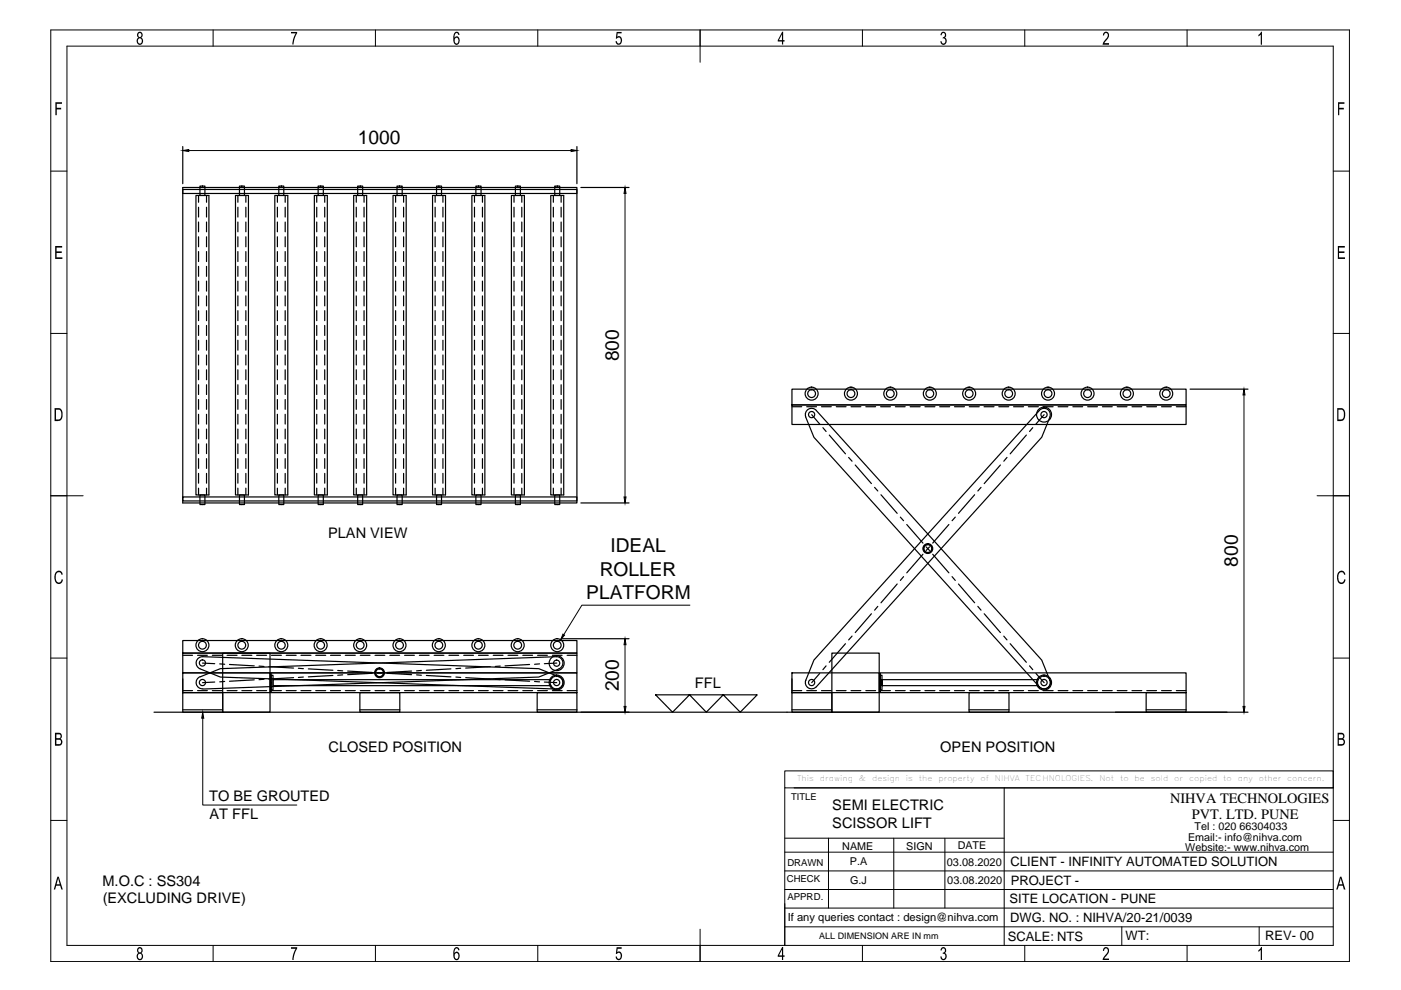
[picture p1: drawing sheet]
<svg xmlns="http://www.w3.org/2000/svg" width="297mm" height="210mm" viewBox="0 0 297 210" stroke-linecap="round" stroke-linejoin="round" font-family="sans-serif">
<!-- layer: 0 -->
<g fill="none" stroke="#000" stroke-width=".25">
<path d="M38.7 39.8h83.6v66.8h-83.6zM38.7 31.1v7.8M42.4 39.5h1v1.9h-1zM50.8 39.5h1v1.9h-1zM59.1 39.5h1.1v1.9h-1.1zM67.5 39.5h1.1v1.9h-1.1zM75.8 39.5h1.1v1.9h-1.1zM84.2 39.5h1.1v1.9h-1.1zM92.6 39.5h1v1.9h-1zM100.9 39.5h1.1v1.9h-1.1zM109.3 39.5h1v1.9h-1zM117.6 39.5h1.1v1.9h-1.1z"/>
<path d="M122.3 31.1v7.8M123.2 39.8h10.2M38.7 40.2h83.6v.8h-83.6zM41.5 41.4h2.8v63.5h-2.8zM42.1 41.4v1.5M42.1 43.9v2.1M42.1 47.1v2M42.1 50.2v2.1M42.1 53.3v2.2M42.1 56.5v2.1M42.1 59.6v2.1M43.8 41.4v1.5"/>
<path d="M43.8 43.9v2.1M43.8 47.1v2M43.8 50.2v2.1M43.8 53.3v2.2M43.8 56.5v2.1M43.8 59.6v2.1M49.9 41.4h2.8v63.5h-2.8zM50.4 41.4v1.5M50.4 43.9v2.1M50.4 47.1v2M50.4 50.2v2.1M50.4 53.3v2.2"/>
<path d="M50.4 56.5v2.1M50.4 59.6v2.1M52.1 41.4v1.5M52.1 43.9v2.1M52.1 47.1v2M52.1 50.2v2.1M52.1 53.3v2.2M52.1 56.5v2.1M52.1 59.6v2.1M58.3 41.4h2.7v63.5h-2.7zM58.8 41.4v1.5M58.8 43.9v2.1"/>
<path d="M58.8 47.1v2M58.8 50.2v2.1M58.8 53.3v2.2M58.8 56.5v2.1M58.8 59.6v2.1M60.5 41.4v1.5M60.5 43.9v2.1M60.5 47.1v2M60.5 50.2v2.1M60.5 53.3v2.2M60.5 56.5v2.1M60.5 59.6v2.1"/>
<path d="M66.6 41.4h2.8v63.5h-2.8zM67.2 41.4v1.5M67.2 43.9v2.1M67.2 47.1v2M67.2 50.2v2.1M67.2 53.3v2.2M67.2 56.5v2.1M67.2 59.6v2.1M68.8 41.4v1.5M68.8 43.9v2.1M68.8 47.1v2M68.8 50.2v2.1"/>
<path d="M68.8 53.3v2.2M68.8 56.5v2.1M68.8 59.6v2.1M75 41.4h2.7v63.5h-2.7zM75.5 41.4v1.5M75.5 43.9v2.1M75.5 47.1v2M75.5 50.2v2.1M75.5 53.3v2.2M75.5 56.5v2.1M75.5 59.6v2.1M77.2 41.4v1.5"/>
<path d="M77.2 43.9v2.1M77.2 47.1v2M77.2 50.2v2.1M77.2 53.3v2.2M77.2 56.5v2.1M77.2 59.6v2.1M83.3 41.4h2.8v63.5h-2.8zM83.9 41.4v1.5M83.9 43.9v2.1M83.9 47.1v2M83.9 50.2v2.1M83.9 53.3v2.2"/>
<path d="M83.9 56.5v2.1M83.9 59.6v2.1M85.6 41.4v1.5M85.6 43.9v2.1M85.6 47.1v2M85.6 50.2v2.1M85.6 53.3v2.2M85.6 56.5v2.1M85.6 59.6v2.1M91.7 41.4h2.8v63.5h-2.8zM92.3 41.4v1.5M92.3 43.9v2.1"/>
<path d="M92.3 47.1v2M92.3 50.2v2.1M92.3 53.3v2.2M92.3 56.5v2.1M92.3 59.6v2.1M93.9 41.4v1.5M93.9 43.9v2.1M93.9 47.1v2M93.9 50.2v2.1M93.9 53.3v2.2M93.9 56.5v2.1M93.9 59.6v2.1"/>
<path d="M100 41.4h2.8v63.5h-2.8zM100.6 41.4v1.5M100.6 43.9v2.1M100.6 47.1v2M100.6 50.2v2.1M100.6 53.3v2.2M100.6 56.5v2.1M100.6 59.6v2.1M102.3 41.4v1.5M102.3 43.9v2.1M102.3 47.1v2M102.3 50.2v2.1"/>
<path d="M102.3 53.3v2.2M102.3 56.5v2.1M102.3 59.6v2.1M108.4 41.4h2.8v63.5h-2.8zM109 41.4v1.5M109 43.9v2.1M109 47.1v2M109 50.2v2.1M109 53.3v2.2M109 56.5v2.1M109 59.6v2.1M110.6 41.4v1.5"/>
<path d="M110.6 43.9v2.1M110.6 47.1v2M110.6 50.2v2.1M110.6 53.3v2.2M110.6 56.5v2.1M110.6 59.6v2.1M116.8 41.4h2.7v63.5h-2.7zM117.3 41.4v1.5M117.3 43.9v2.1M117.3 47.1v2M117.3 50.2v2.1M117.3 53.3v2.2"/>
<path d="M117.3 56.5v2.1M117.3 59.6v2.1M119 41.4v1.5M119 43.9v2.1M119 47.1v2M119 50.2v2.1M119 53.3v2.2M119 56.5v2.1M119 59.6v2.1M42.1 62.7v2.2M42.1 65.9v2.1M42.1 69v2.1"/>
<path d="M42.1 72.1v2.2M42.1 75.3v2.1M42.1 78.4v2.1M43.8 62.7v2.2M43.8 65.9v2.1M43.8 69v2.1M43.8 72.1v2.2M43.8 75.3v2.1M43.8 78.4v2.1M50.4 62.7v2.2M50.4 65.9v2.1M50.4 69v2.1"/>
<path d="M50.4 72.1v2.2M50.4 75.3v2.1M50.4 78.4v2.1M52.1 62.7v2.2M52.1 65.9v2.1M52.1 69v2.1M52.1 72.1v2.2M52.1 75.3v2.1M52.1 78.4v2.1M58.8 62.7v2.2M58.8 65.9v2.1M58.8 69v2.1"/>
<path d="M58.8 72.1v2.2M58.8 75.3v2.1M58.8 78.4v2.1M60.5 62.7v2.2M60.5 65.9v2.1M60.5 69v2.1M60.5 72.1v2.2M60.5 75.3v2.1M60.5 78.4v2.1M67.2 62.7v2.2M67.2 65.9v2.1M67.2 69v2.1"/>
<path d="M67.2 72.1v2.2M67.2 75.3v2.1M67.2 78.4v2.1M68.8 62.7v2.2M68.8 65.9v2.1M68.8 69v2.1M68.8 72.1v2.2M68.8 75.3v2.1M68.8 78.4v2.1M75.5 62.7v2.2M75.5 65.9v2.1M75.5 69v2.1"/>
<path d="M75.5 72.1v2.2M75.5 75.3v2.1M75.5 78.4v2.1M77.2 62.7v2.2M77.2 65.9v2.1M77.2 69v2.1M77.2 72.1v2.2M77.2 75.3v2.1M77.2 78.4v2.1M83.9 62.7v2.2M83.9 65.9v2.1M83.9 69v2.1"/>
<path d="M83.9 72.1v2.2M83.9 75.3v2.1M83.9 78.4v2.1M85.6 62.7v2.2M85.6 65.9v2.1M85.6 69v2.1M85.6 72.1v2.2M85.6 75.3v2.1M85.6 78.4v2.1M92.3 62.7v2.2M92.3 65.9v2.1M92.3 69v2.1"/>
<path d="M92.3 72.1v2.2M92.3 75.3v2.1M92.3 78.4v2.1M93.9 62.7v2.2M93.9 65.9v2.1M93.9 69v2.1M93.9 72.1v2.2M93.9 75.3v2.1M93.9 78.4v2.1M100.6 62.7v2.2M100.6 65.9v2.1M100.6 69v2.1"/>
<path d="M100.6 72.1v2.2M100.6 75.3v2.1M100.6 78.4v2.1M102.3 62.7v2.2M102.3 65.9v2.1M102.3 69v2.1M102.3 72.1v2.2M102.3 75.3v2.1M102.3 78.4v2.1M109 62.7v2.2M109 65.9v2.1M109 69v2.1"/>
<path d="M109 72.1v2.2M109 75.3v2.1M109 78.4v2.1M110.6 62.7v2.2M110.6 65.9v2.1M110.6 69v2.1M110.6 72.1v2.2M110.6 75.3v2.1M110.6 78.4v2.1M117.3 62.7v2.2M117.3 65.9v2.1M117.3 69v2.1"/>
<path d="M117.3 72.1v2.2M117.3 75.3v2.1M117.3 78.4v2.1M119 62.7v2.2M119 65.9v2.1M119 69v2.1M119 72.1v2.2M119 75.3v2.1M119 78.4v2.1M42.1 81.6v2.1M42.1 84.7v2.1M42.1 87.8v2.1"/>
<path d="M42.1 91v2M42.1 94.1v2.1M42.1 97.2v2.1M43.8 81.6v2.1M43.8 84.7v2.1M43.8 87.8v2.1M43.8 91v2M43.8 94.1v2.1M43.8 97.2v2.1M50.4 81.6v2.1M50.4 84.7v2.1M50.4 87.8v2.1"/>
<path d="M50.4 91v2M50.4 94.1v2.1M50.4 97.2v2.1M52.1 81.6v2.1M52.1 84.7v2.1M52.1 87.8v2.1M52.1 91v2M52.1 94.1v2.1M52.1 97.2v2.1M58.8 81.6v2.1M58.8 84.7v2.1M58.8 87.8v2.1"/>
<path d="M58.8 91v2M58.8 94.1v2.1M58.8 97.2v2.1M60.5 81.6v2.1M60.5 84.7v2.1M60.5 87.8v2.1M60.5 91v2M60.5 94.1v2.1M60.5 97.2v2.1M67.2 81.6v2.1M67.2 84.7v2.1M67.2 87.8v2.1"/>
<path d="M67.2 91v2M67.2 94.1v2.1M67.2 97.2v2.1M68.8 81.6v2.1M68.8 84.7v2.1M68.8 87.8v2.1M68.8 91v2M68.8 94.1v2.1M68.8 97.2v2.1M75.5 81.6v2.1M75.5 84.7v2.1M75.5 87.8v2.1"/>
<path d="M75.5 91v2M75.5 94.1v2.1M75.5 97.2v2.1M77.2 81.6v2.1M77.2 84.7v2.1M77.2 87.8v2.1M77.2 91v2M77.2 94.1v2.1M77.2 97.2v2.1M83.9 81.6v2.1M83.9 84.7v2.1M83.9 87.8v2.1"/>
<path d="M83.9 91v2M83.9 94.1v2.1M83.9 97.2v2.1M85.6 81.6v2.1M85.6 84.7v2.1M85.6 87.8v2.1M85.6 91v2M85.6 94.1v2.1M85.6 97.2v2.1M92.3 81.6v2.1M92.3 84.7v2.1M92.3 87.8v2.1"/>
<path d="M92.3 91v2M92.3 94.1v2.1M92.3 97.2v2.1M93.9 81.6v2.1M93.9 84.7v2.1M93.9 87.8v2.1M93.9 91v2M93.9 94.1v2.1M93.9 97.2v2.1M100.6 81.6v2.1M100.6 84.7v2.1M100.6 87.8v2.1"/>
<path d="M100.6 91v2M100.6 94.1v2.1M100.6 97.2v2.1M102.3 81.6v2.1M102.3 84.7v2.1M102.3 87.8v2.1M102.3 91v2M102.3 94.1v2.1M102.3 97.2v2.1M109 81.6v2.1M109 84.7v2.1M109 87.8v2.1"/>
<path d="M109 91v2M109 94.1v2.1M109 97.2v2.1M110.6 81.6v2.1M110.6 84.7v2.1M110.6 87.8v2.1M110.6 91v2M110.6 94.1v2.1M110.6 97.2v2.1M117.3 81.6v2.1M117.3 84.7v2.1M117.3 87.8v2.1"/>
<path d="M117.3 91v2M117.3 94.1v2.1M117.3 97.2v2.1M119 81.6v2.1M119 84.7v2.1M119 87.8v2.1M119 91v2M119 94.1v2.1M119 97.2v2.1M167.9 85.9h83.6v4.1h-83.6zM167.9 82.5h83.6v3.4h-83.6zM167.9 86.2h2.1"/>
<path d="M171 86.2h2.1M172.1 87.9l1.7 2M174.2 86.2h2M174.5 90.7l.6 .8M175.8 92.2l3.5 4M177.3 86.2h2.1M179.9 97l.8 .8M180.4 86.2h2.1M181.3 98.6l3.5 3.9M183.6 86.2h2M186.7 86.2h2.1M189.8 86.2h2.1"/>
<path d="M193 86.2h2.1M196.1 86.2h2.1M199.2 86.2h2.2M202.4 86.2h2.1M205.5 86.2h2.1M208.6 86.2h2.1M211.8 86.2h2.1M212.1 98.6l-3.4 3.9M213.5 97l-.7 .8M214.9 86.2h2.1M217.6 92.2l-3.4 4M218 86.2h2.1"/>
<path d="M219 90.7l-.7 .8M221.2 86.2h2.1M221.4 87.9l-1.8 2M222.6 88.4a1.33 1.33 0 0 0-.5-1.6 1.33 1.33 0 0 0-1.8 .2l-47.7 53-1.8 4.3M222.6 88.4l-1.7 4.3-47.8 52.9a1.34 1.34 0 0 1-1.7 .2 1.34 1.34 0 0 1-.6-1.6M224.3 86.2h2.1M227.5 86.2h2M230.6 86.2h2.1M233.7 86.2h2.1M236.9 86.2h2M240 86.2h2.1M243.1 86.2h2.1"/>
<path d="M246.3 86.2h2M249.4 86.2h2.1M252.3 82.5h12.3M38.7 105.4h83.6v.8h-83.6zM42.1 100.4v2M42.1 103.5v1.4M42.4 104.9h1v2.1h-1zM43.8 100.4v2M43.8 103.5v1.4M50.4 100.4v2M50.4 103.5v1.4M50.8 104.9h1v2.1h-1z"/>
<path d="M52.1 100.4v2M52.1 103.5v1.4M58.8 100.4v2M58.8 103.5v1.4M59.1 104.9h1.1v2.1h-1.1zM60.5 100.4v2M60.5 103.5v1.4M67.2 100.4v2M67.2 103.5v1.4M67.5 104.9h1.1v2.1h-1.1zM68.8 100.4v2M68.8 103.5v1.4"/>
<path d="M75.5 100.4v2M75.5 103.5v1.4M75.8 104.9h1.1v2.1h-1.1zM77.2 100.4v2M77.2 103.5v1.4M83.9 100.4v2M83.9 103.5v1.4M84.2 104.9h1.1v2.1h-1.1zM85.6 100.4v2M85.6 103.5v1.4M92.3 100.4v2M92.3 103.5v1.4"/>
<path d="M92.6 104.9h1v2.1h-1zM93.9 100.4v2M93.9 103.5v1.4M100.6 100.4v2M100.6 103.5v1.4M100.9 104.9h1.1v2.1h-1.1zM102.3 100.4v2M102.3 103.5v1.4M109 100.4v2M109 103.5v1.4M109.3 104.9h1v2.1h-1zM110.6 100.4v2"/>
<path d="M110.6 103.5v1.4M117.3 100.4v2M117.3 103.5v1.4M117.6 104.9h1.1v2.1h-1.1zM119 100.4v2M119 103.5v1.4M123.2 106.6h10.2M185.4 103.3l.7 .8M186.8 104.9l3.4 3.9M190.9 109.6l.7 .8M192.2 111.2l3.5 3.9M195.7 117.5l-3.5 4"/>
<path d="M196.4 116l.7 .7M197.1 116l-.7 .7M197.8 117.5l3.4 4M201.2 111.2l-3.4 3.9M202.5 109.6l-.6 .8M206.6 104.9l-3.4 3.9M208 103.3l-.7 .8M38.7 138.5h83.6v4.2h-83.6zM38.7 135.8h83.6v2.7h-83.6zM38.7 138.9h2.1M41.9 138.9h2.1M43 139.2a1.33 1.33 0 0 0-1.4 1.1 1.33 1.33 0 0 0 .8 1.5"/>
<path d="M43 139.2l71.2 2.6 4.3 1.7M45 138.9h2.1M47.2 138.5h10v12.5h-10zM48.1 138.9h2.2M51.3 138.9h2.1M54.4 138.9h2.1M57.5 138.9h2.2M60.7 138.9h2.1M63.8 138.9h2.1M66.9 138.9h2.2M70.1 138.9h2.1M73.2 138.9h2.1"/>
<path d="M76.4 138.9h2.1M79.5 138.9h2.1M82.6 138.9h2.1M85.8 138.9h2.1M88.9 138.9h2.1M92 138.9h2.1M95.2 138.9h2.1M98.3 138.9h2.1M101.4 138.9h2.1M104.6 138.9h2.1M107.7 138.9h2.1M110.8 138.9h2.1"/>
<path d="M114 138.9h2M117.1 138.9h2.1M119 135.4h14.4M120.2 138.9h2.1M176.4 138.5h10v12.5h-10zM179.3 136.5l-3.5 3.9M180.7 134.9l-.8 .8M184.8 130.1l-3.5 4M186.1 128.6l-.7 .8M190.2 123.8l-3.4 4M191.6 122.3l-.7 .8M201.9 122.3l.6 .8"/>
<path d="M203.2 123.8l3.4 4M207.3 128.6l.7 .8M208.7 130.1l3.4 4M212.8 134.9l.7 .8M214.2 136.5l3.4 3.9M32.7 151h231.9M38.7 142.7h83.6v4.2h-83.6zM38.7 146.9h8.5v4.1h-8.5zM38.7 143.9v3M38.7 146.4h2.1M38.7 150.5h8.5M41.9 146.4h2.1"/>
<path d="M42.4 143.5a1.33 1.33 0 0 0-.8 1.5 1.33 1.33 0 0 0 1.4 1M42.4 141.8l4.3 1.8 71.3 2.5M42.9 140.6l2.6 .1M45 146.4h2.1M45.5 144.6l-2.6 .1M46.6 140.8h1M47.6 144.5l-1 .1M48.1 146.4h2.2M48.7 140.9l5.2 .3M51.3 146.4h2.1M53.9 144.1l-5.2 .3M54.4 146.4h2.1"/>
<path d="M54.9 141.2l1.1 .1M56 144l-1.1 .1M57 141.4l5.2 .2M57.2 142.8h.3v3.9h-.3zM57.5 143.2h.4v3.1h-.4zM57.5 146.4h2.2M60.7 146.4h2.1M62.2 143.7l-5.2 .3M63.3 141.7l1 .1M63.8 146.4h2.1M64.3 143.6h-1M65.4 141.8l5.2 .3"/>
<path d="M66.9 146.4h2.2M70.1 146.4h2.1M70.6 143.2l-5.2 .3M71.6 142.2h1.1M72.7 143.1l-1.1 .1M73.2 146.4h2.1M73.7 142.3l5.2 .3M76.3 146.9h8.5v4.1h-8.5zM76.3 150.5h8.5M76.4 146.4h2.1M78.9 142.7l-5.2 .3M79.5 146.4h2.1"/>
<path d="M80 142.6l1 .1M81 142.6l-1 .1M82.1 142.7l5.2 .3M82.6 146.4h2.1M85.8 146.4h2.1M87.3 142.3l-5.2 .3M88.3 143.1l1 .1M88.9 146.4h2.1M89.3 142.2h-1M90.4 143.2l5.2 .3M92 146.4h2.1M95.2 146.4h2.1"/>
<path d="M95.6 141.8l-5.2 .3M96.7 143.6h1M97.7 141.7l-1 .1M98.3 146.4h2.1M98.7 143.7l5.2 .3M101.4 146.4h2.1M103.9 141.4l-5.2 .2M104.6 146.4h2.1M105 144l1.1 .1M106.1 141.2l-1.1 .1M107.1 144.1l5.2 .3M107.7 146.4h2.1"/>
<path d="M110.8 146.4h2.1M112.3 140.9l-5.2 .3M113.3 144.5l1.1 .1M113.9 146.9h8.4v4.1h-8.4zM113.9 150.5h8.4M114 146.4h2M114.4 140.8h-1.1M115.4 144.6l2.6 .1M116.8 144.1h-58.9v1.3h58.9M117.1 146.4h2.1M118 140.6l-2.6 .1M118.5 141.8a1.33 1.33 0 0 0 .8-1.5 1.33 1.33 0 0 0-1.4-1.1l-71.2 2.6-4.3 1.7"/>
<path d="M118.5 143.5a1.33 1.33 0 0 1 .8 1.5 1.33 1.33 0 0 1-1.4 1M118.5 141.8l-4.3 1.8-71.2 2.5M120.2 146.4h2.1M139 147.3h7.2l-3.6 3.7zM146.2 147.3h7.1l-3.6 3.7zM153.3 147.3h7.2l-3.6 3.7zM167.9 142.7h83.6v4.2h-83.6zM167.9 146.9h8.5v4.1h-8.5zM167.9 146.4h2.1M167.9 150.5h8.5M167.9 143.9v3M171 146.4h2.1"/>
<path d="M173.8 142.8l-1.7 1.9M174.2 146.4h2M175.1 141.2l-.6 .8M177.3 146.4h2.1M180.4 146.4h2.1M183.6 146.4h2M186.4 142.8h.3v3.9h-.3zM186.7 146.4h2.1M189.8 146.4h2.1M193 146.4h2.1M196.1 146.4h2.1M199.2 146.4h2.2"/>
<path d="M202.4 146.4h2.1M205.5 146.9h8.4v4.1h-8.4zM205.5 150.5h8.4M205.5 146.4h2.1M208.6 146.4h2.1M211.8 146.4h2.1M214.9 146.4h2.1M218 146.4h2.1M218.3 141.2l.7 .8M219.6 142.8l1.8 1.9M220.1 144.1h-33.1v.6v-1.5h-.3v3.1h.3v-1.6v.7h33.1M221.2 146.4h2.1"/>
<path d="M222.6 144.2a1.34 1.34 0 0 1-.5 1.6 1.34 1.34 0 0 1-1.7-.2l-47.8-52.9-1.8-4.3a1.35 1.35 0 0 1 .6-1.6 1.35 1.35 0 0 1 1.7 .2l47.8 53 1.7 4.3M224.3 146.4h2.1M227.5 146.4h2M230.6 146.4h2.1M233.7 146.4h2.1M236.9 146.4h2M240 146.4h2.1M243 146.9h8.5v4.1h-8.5zM243 150.5h8.5M243.1 146.4h2.1M246.3 146.4h2M249.4 146.4h2.1"/>
<circle cx="172.1" cy="83.5" r="1.38"/>
<circle cx="172.1" cy="83.5" r=".83"/>
<circle cx="172.1" cy="87.9" r=".66"/>
<circle cx="180.4" cy="83.5" r="1.38"/>
<circle cx="180.4" cy="83.5" r=".83"/>
<circle cx="188.8" cy="83.5" r="1.38"/>
<circle cx="188.8" cy="83.5" r=".83"/>
<circle cx="197.1" cy="83.5" r="1.38"/>
<circle cx="197.1" cy="83.5" r=".83"/>
<circle cx="205.5" cy="83.5" r="1.38"/>
<circle cx="205.5" cy="83.5" r=".83"/>
<circle cx="213.9" cy="83.5" r="1.38"/>
<circle cx="213.9" cy="83.5" r=".83"/>
<circle cx="221.4" cy="87.9" r="1.59"/>
<circle cx="221.4" cy="87.9" r=".66"/>
<circle cx="222.2" cy="83.5" r="1.38"/>
<circle cx="222.2" cy="83.5" r=".83"/>
<circle cx="230.6" cy="83.5" r="1.38"/>
<circle cx="230.6" cy="83.5" r=".83"/>
<circle cx="238.9" cy="83.5" r="1.38"/>
<circle cx="238.9" cy="83.5" r=".83"/>
<circle cx="247.3" cy="83.5" r="1.38"/>
<circle cx="247.3" cy="83.5" r=".83"/>
<circle cx="196.7" cy="116.3" r=".91"/>
<circle cx="196.7" cy="116.3" r=".83"/>
<circle cx="196.7" cy="116.3" r="1.04"/>
<circle cx="42.9" cy="136.8" r="1.38"/>
<circle cx="42.9" cy="136.8" r=".83"/>
<circle cx="51.3" cy="136.8" r="1.38"/>
<circle cx="51.3" cy="136.8" r=".83"/>
<circle cx="59.6" cy="136.8" r="1.38"/>
<circle cx="59.6" cy="136.8" r=".83"/>
<circle cx="68" cy="136.8" r="1.38"/>
<circle cx="68" cy="136.8" r=".83"/>
<circle cx="76.4" cy="136.8" r="1.38"/>
<circle cx="76.4" cy="136.8" r=".83"/>
<circle cx="84.7" cy="136.8" r="1.38"/>
<circle cx="84.7" cy="136.8" r=".83"/>
<circle cx="93" cy="136.8" r="1.38"/>
<circle cx="93" cy="136.8" r=".83"/>
<circle cx="101.4" cy="136.8" r="1.38"/>
<circle cx="101.4" cy="136.8" r=".83"/>
<circle cx="109.8" cy="136.8" r="1.38"/>
<circle cx="109.8" cy="136.8" r=".83"/>
<circle cx="118.1" cy="136.8" r="1.38"/>
<circle cx="118.1" cy="136.8" r=".83"/>
<circle cx="42.9" cy="140.6" r=".66"/>
<circle cx="42.9" cy="144.7" r=".66"/>
<circle cx="80.5" cy="142.6" r=".91"/>
<circle cx="80.5" cy="142.6" r=".83"/>
<circle cx="80.5" cy="142.6" r="1.04"/>
<circle cx="118" cy="144.7" r="1.59"/>
<circle cx="118" cy="140.6" r="1.59"/>
<circle cx="118" cy="144.7" r="1.38"/>
<circle cx="118" cy="144.7" r=".66"/>
<circle cx="118" cy="140.6" r=".66"/>
<circle cx="172.1" cy="144.7" r=".66"/>
<circle cx="221.4" cy="144.7" r="1.59"/>
<circle cx="221.4" cy="144.7" r="1.38"/>
<circle cx="221.4" cy="144.7" r=".66"/>
</g>
<g fill="none" stroke="#000" stroke-width=".21">
<path d="M10.8 6.4h275.3v197.5h-275.3zM14.2 9.8h268.5v190.6h-268.5zM45.2 6.4v3.4M79.6 6.4v3.4M114 6.4v3.4M148.4 6.4v6.8M182.9 6.4v3.4M217.3 6.4v3.4M251.7 6.4v3.4M10.8 36.3h3.4M40 31.9h81.1M282.7 36.3h3.4"/>
<path d="M132.5 41v64.4M10.8 70.7h3.4M282.7 70.7h3.4M263.8 83.7v66.1M10.8 105.1h6.8M279.2 105.1h6.9M10.8 139.5h3.4M132.5 136.7v13.1M146.3 128.3h-22.9l-3.9 6.3M282.7 139.5h3.4M43 152.3v18.4h19.9M10.8 173.9h3.4"/>
<path d="M166.4 163.4h116.3v3.6h-116.3zM166.4 167v33.4M166.4 177.7h46.5M168.4 167h114.3M175.7 177.7v14.8M189.5 177.7v14.8M200.3 177.7v14.8M212.9 167v33.4M282.7 173.9h3.4M148.4 197v6.9M166.4 192.5h116.3M166.4 188.6h116.3"/>
<path d="M166.4 184.7h116.3M166.4 180.7h116.3M166.4 196.5h116.3M237.8 196.5v3.9M267 196.5v3.9M45.2 200.4v3.5M79.6 200.4v3.5M114 200.4v3.5M182.9 200.4v3.5M217.3 200.4v3.5M251.7 200.4v3.5"/>
</g>
<path d="M38.7 31.9l1.3-.2v.4zM121.1 31.7l1.2 .2-1.2 .2zM132.5 39.8l.2 1.2h-.4zM263.8 82.5l.2 1.2h-.5zM132.3 105.4h.4l-.2 1.2zM119.4 134.5l.3 .2-.8 .9zM132.5 135.4l.2 1.3h-.4zM43 151l.2 1.3h-.4zM132.3 149.8h.4l-.2 1.2zM263.5 149.8h.5l-.2 1.2z" fill="#000" stroke="#000" stroke-width=".21"/>
<g fill="#000">
<path d="M61.7 6.8h1.3l-.6 1.5-.2 1.1h-.2l.1-.8 .6-1.5h-1zM130.7 6.8h1.1v.3h-.8l-.1 .7 .1-.1h.4l.4 .3 .1 .3-.1 .8-.4 .4-.5-.1-.4-.5v-.2h.3l.1 .4 .3 .1 .3-.1 .1-.5-.3-.6-.7 .2zM199.7 6.8l.5-.1 .3 .3v.7a.31 .31 0 0 0-.1 .4 .31 .31 0 0 0 .3 .2v.7l-.4 .5-.6-.1-.3-.6 .2-.1 .2 .4a.53 .53 0 0 0 .7-.3 .53 .53 0 0 0-.4-.7l-.2 .1v-.3l.4-.2v-.3a.36 .36 0 0 0-.4-.4 .36 .36 0 0 0-.2 .5h-.3v-.2zM234.1 6.9l.6-.2 .4 .4v.7l-1 1.3h1v.4h-1.3l.1-.6 1-1.3-.1-.4-.3-.2-.3 .1-.1 .4h-.3zM267.3 6.8l.3-.1v2.8h-.3v-2.2l-.5 .4v-.3zM11.7 21.7h1.4v.3h-1.1v.9h1v.3h-1v1.2h-.3zM283.7 21.7h1.3v.3h-1.1v.9h1v.3h-1v1.2h-.2zM11.7 52.2h1.5v.3h-1.2v.8h1.1v.3h-1.1v1h1.2v.3h-1.5zM283.6 52.2h1.5v.3h-1.2v.8h1.1v.3h-1.1v1h1.3v.3h-1.6zM11.8 121.4l.4-.4h.4l.6 .5 .1 .3-.2 .1-.4-.6h-.4l-.3 .2-.2 .5 .1 1 .2 .4 .6 .1 .3-.3 .1-.4 .2 .1-.1 .5-.3 .3-.7 .1-.5-.5-.2-1.2zM283.7 121.4l.5-.4h.3l.4 .1 .3 .4 .1 .3-.3 .1-.3-.5-.5-.1-.4 .6v1.1l.4 .5 .5-.1 .3-.6 .3 .1-.5 .8h-.8l-.4-.5-.1-1.2zM61.7 200.8h1.3l-.6 1.7-.2 1h-.2v-.6l.4-1.2 .3-.5h-1z"/>
<path d="M130.7 200.8h1.1v.4h-.8l-.1 .7 .2-.2 .4 .1 .4 .6-.1 .7-.3 .4h-.7l-.3-.7h.3v.1a.44 .44 0 0 0 .7 .3 .44 .44 0 0 0 .1-.7l-.1-.3a.4 .4 0 0 0-.4-.2 .4 .4 0 0 0-.3 .3l-.2-.1zM199.6 201l.3-.2h.4l.3 .5-.1 .5a.19 .19 0 0 0-.1 .2 .19 .19 0 0 0 .1 .2l.2 .4-.2 .7-.3 .3-.6-.1-.2-.7h.2l.1 .4 .3 .1 .4-.2v-.7l-.2-.2-.3 .1v-.3l.4-.2v-.4a.35 .35 0 0 0-.4-.3 .35 .35 0 0 0-.2 .4h-.3zM233.9 201.1l.7-.3 .5 .4v.7l-1 1.3h1v.3h-1.3l.1-.5 1-1.3-.1-.4-.2-.2-.4 .1-.1 .4h-.3zM267.3 200.8h.3v2.7h-.3v-2.1l-.5 .4v-.3z"/>
<path d="M29.2 6.9l.3-.2 .5 .1 .2 .4v.5a.21 .21 0 0 0-.2 .3 .21 .21 0 0 0 .2 .2l.1 .7-.1 .4-.5 .2-.4-.1-.3-.6v-.5l.4-.3-.3-.4zM29.3 7.4a.4 .4 0 0 0 .8 0 .4 .4 0 0 0-.8 0zM29.4 8.2l-.2 .4 .1 .4a.47 .47 0 0 0 .7 0 .47 .47 0 0 0 0-.7l-.2-.2z"/>
<path d="M96.5 6.8h.7l.2 .6h-.2a.39 .39 0 0 0-.5-.4 .39 .39 0 0 0-.3 .5v.5l.2-.3h.4l.4 .5v.9l-.5 .4-.6-.2-.2-.6 .1-1.3zM96.7 8l-.3 .3v.5l.2 .3a.48 .48 0 0 0 .6-.1 .48 .48 0 0 0 0-.6l-.2-.4z"/>
<path d="M165.8 6.7h.2v1.8h.3v.3h-.3v.6h-.2v-.6h-.9v-.3zM165.8 7.3l-.6 1.2h.6z"/>
<path d="M11.6 86.5h1l.5 .5 .2 1.3-.3 .7-.4 .2-1 .1zM11.9 86.9v2h.7l.4-.5-.1-1.2-.3-.3z"/>
<path d="M283.5 86.5l1.2 .1 .4 .4 .1 1.5-.3 .6-.3 .1-1.1 .1zM283.8 86.9v2h.7l.4-.6-.1-1.1-.3-.3z"/>
<path d="M11.7 155.4h1.1l.3 .6-.1 .5a.22 .22 0 0 0-.1 .2 .22 .22 0 0 0 .2 .2l.1 .6-.3 .5-1.2 .1zM12 155.7v.8l.8-.1-.1-.7zM12 156.8v1h.7l.2-.2v-.5l-.1-.2z"/>
<path d="M283.6 155.4h1.2l.2 .4v.6a.28 .28 0 0 0-.2 .3 .28 .28 0 0 0 .3 .2l.1 .5-.3 .6-1.3 .1zM283.9 155.7v.8h.5a.41 .41 0 0 0 .4-.5 .41 .41 0 0 0-.5-.3zM283.9 156.8v1l.9-.2 .1-.5-.2-.2z"/>
<path d="M12.2 185.9h.3l.8 2.7h-.3l-.2-.8h-.9l-.2 .8h-.3zM12.3 186.2l-.3 1.3h.7z"/>
<path d="M284.1 185.9h.3l.9 2.7h-.4l-.2-.8h-.8l-.3 .8h-.3zM284.2 186.2l-.3 1.3h.7z"/>
<path d="M29.2 201l.5-.2 .5 .4v.5l-.3 .4 .3 .2 .1 .7-.3 .5-.6 .1-.3-.3-.1-.4 .1-.6a.28 .28 0 0 0 .2-.2 .28 .28 0 0 0-.2-.3v-.5zM29.3 201.5a.4 .4 0 0 0 .8 0 .4 .4 0 0 0-.8 0zM29.4 202.3l-.2 .6 .2 .3 .2 .1a.52 .52 0 0 0 .5-.6 .52 .52 0 0 0-.7-.4z"/>
<path d="M96.3 201.1l.6-.3 .4 .2 .1 .5h-.2l-.1-.2a.38 .38 0 0 0-.5-.1 .38 .38 0 0 0-.2 .4v.5l.2-.3h.3l.5 .5v.7l-.4 .6-.6-.1-.2-.5-.1-1.3zM96.6 202.1l-.2 .3 .1 .7a.45 .45 0 0 0 .6 0 .45 .45 0 0 0 .1-.6l-.2-.4z"/>
<path d="M165.8 200.8h.2v1.8h.3v.3h-.3v.6h-.2v-.6h-.9v-.3zM165.8 201.3l-.6 1.3h.6z"/>
</g>
<g font-size="4.1">
<text x="75.9" y="30.6">1000</text>
<text x="131.2" y="76.6" transform="rotate(-90 131.2 76.6)">800</text>
<text x="129.4" y="117.1">IDEAL</text>
<text x="127.1" y="122">ROLLER</text>
<text x="262.4" y="120.1" transform="rotate(-90 262.4 120.1)">800</text>
<text x="124.3" y="127">PLATFORM</text>
<text x="131.2" y="146.6" transform="rotate(-90 131.2 146.6)">200</text>
</g>
<g font-size="3.1">
<text x="69.6" y="114.1">PLAN VIEW</text>
<text x="147.3" y="146">FFL</text>
<text x="69.7" y="159.4">CLOSED POSITION</text>
<text x="199.4" y="159.4">OPEN POSITION</text>
<text x="44.3" y="169.9">TO BE GROUTED</text>
<text x="44.4" y="173.7">AT FFL</text>
<text x="176.5" y="171.8">SEMI ELECTRIC</text>
<text x="176.5" y="175.6">SCISSOR LIFT</text>
<text x="21.7" y="187.7">M.O.C : SS304</text>
<text x="21.8" y="191.5">(EXCLUDING DRIVE)</text>
</g>
<g font-size="3">
<text x="248.1" y="170.3">NIHVA TECHNOLOGIES</text>
<text x="252.7" y="173.7">PVT. LTD. PUNE</text>
</g>
<g font-size="2.8">
<text x="214.3" y="183.6">CLIENT - INFINITY AUTOMATED SOLUTION</text>
<text x="214.1" y="191.5">SITE LOCATION - PUNE</text>
<text x="214.3" y="187.6">PROJECT -</text>
<text x="214.2" y="195.5">DWG. NO. : NIHVA/20-21/0039</text>
<text x="213.7" y="199.4">SCALE: NTS</text>
<text x="238.6" y="199.4">WT:</text>
<text x="268.2" y="199.4">REV- 00</text>
</g>
<text font-size="2.4" x="167" y="195.2">If any queries contact : design@nihva.com</text>
<g font-size="2.3">
<text x="251.9" y="178.3">Email:- info@nihva.com</text>
<text x="253.3" y="176">Tel : 020 66304033</text>
<text x="178.6" y="180.1">NAME</text>
<text x="180.2" y="183.5">P.A</text>
<text x="192.1" y="180.1">SIGN</text>
<text x="200.8" y="183.5">03.08.2020</text>
<text x="203" y="180.1">DATE</text>
<text x="251.3" y="180.4">Website:- www.nihva.com</text>
<text x="180.2" y="187.5">G.J</text>
<text x="200.8" y="187.5">03.08.2020</text>
</g>
<g font-size="2">
<text x="167.7" y="169.6">TITLE</text>
<text x="166.9" y="183.5">DRAWN</text>
<text x="166.8" y="187">CHECK</text>
<text x="166.9" y="190.9">APPRD.</text>
</g>
<text font-size="1.9" x="173.7" y="199.1">ALL DIMENSION ARE IN mm</text>
<g font-size="1.7">
<text x="169" y="165.7">This</text>
<text x="173.8" y="165.7">drawing</text>
<text x="182.1" y="165.7">&amp;</text>
<text x="184.9" y="165.7">design</text>
<text x="192.1" y="165.7">is</text>
<text x="194.8" y="165.7">the</text>
<text x="199" y="165.7">property</text>
<text x="207.9" y="165.7">of</text>
<text x="210.9" y="165.7">NIHVA</text>
<text x="217.5" y="165.7">TECHNOLOGIES.</text>
<text x="233.1" y="165.7">Not</text>
<text x="237.5" y="165.7">to</text>
<text x="240.6" y="165.7">be</text>
<text x="244" y="165.7">sold</text>
<text x="249" y="165.7">or</text>
<text x="252.1" y="165.7">copied</text>
<text x="259.3" y="165.7">to</text>
<text x="262.4" y="165.7">any</text>
<text x="266.9" y="165.7">other</text>
<text x="272.9" y="165.7">concern.</text>
</g>
</svg>
